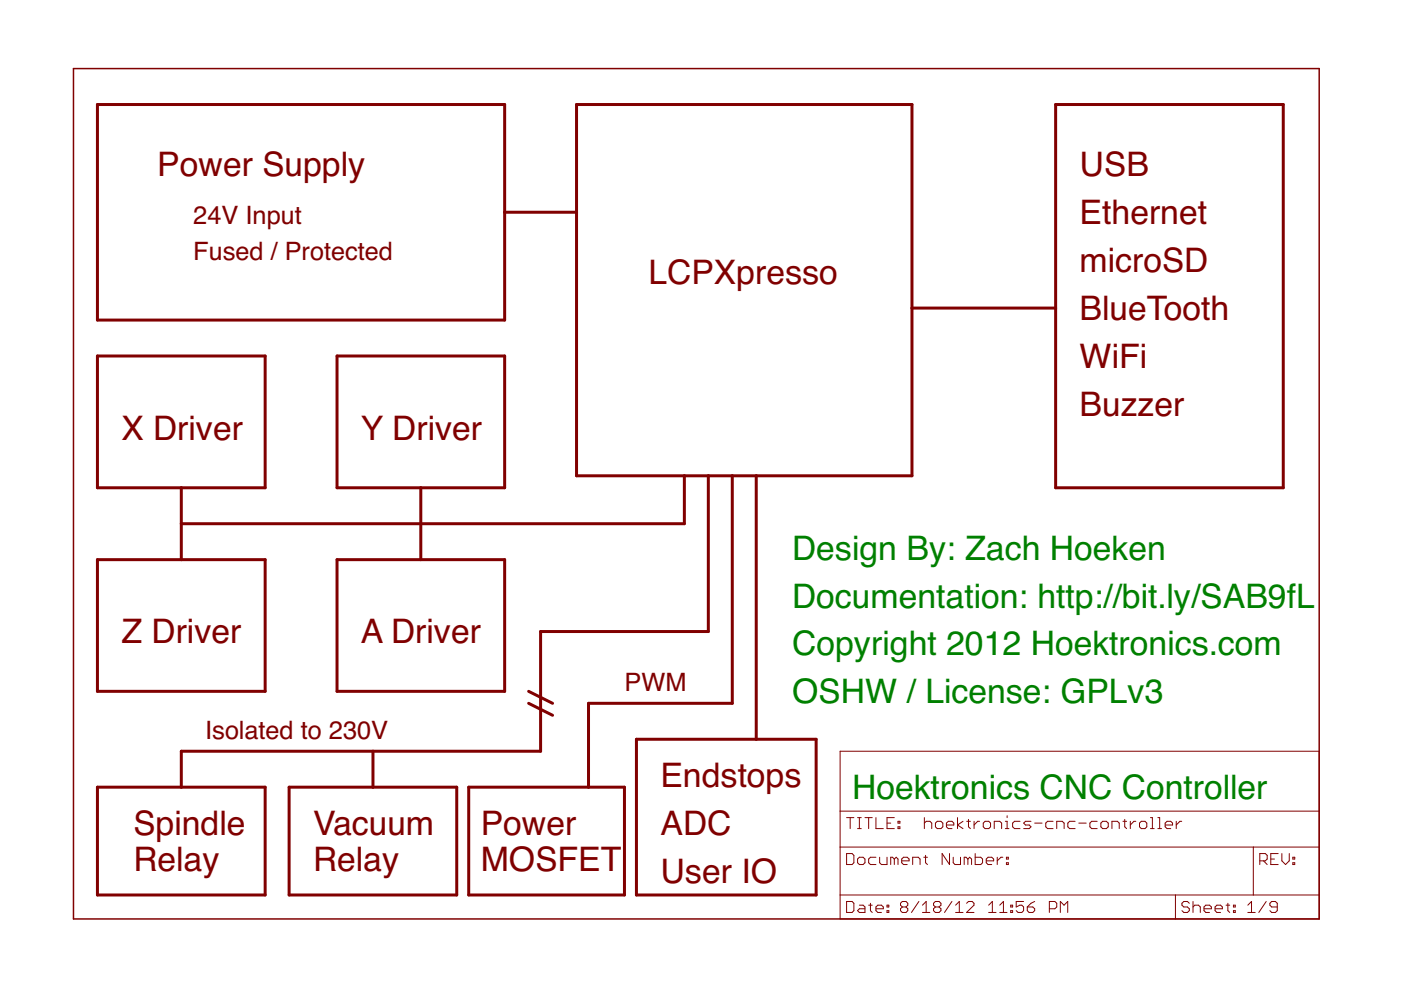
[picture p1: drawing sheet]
<svg xmlns="http://www.w3.org/2000/svg" width="297mm" height="210mm" viewBox="0 0 297 210" stroke-linecap="round" stroke-linejoin="round" font-family="sans-serif">
<g fill="#800000" stroke="#800000" stroke-width=".63">
<path d="M20.7 22.2h86.3z"/>
<path d="M107 22.2v22.8z"/>
<path d="M107 45v22.9z"/>
<path d="M20.7 67.9h86.3z"/>
<path d="M20.7 22.2v45.7z"/>
<path d="M20.7 75.5h35.5z"/>
<path d="M56.2 75.5v27.9z"/>
<path d="M38.4 103.4h17.8z"/>
<path d="M20.7 103.4h17.7z"/>
<path d="M20.7 75.5v27.9z"/>
<path d="M20.7 118.7h17.7z"/>
<path d="M38.4 118.7h17.8z"/>
<path d="M56.2 118.7v27.9z"/>
<path d="M20.7 146.6h35.5z"/>
<path d="M20.7 118.7v27.9z"/>
<path d="M71.5 118.7h17.7z"/>
<path d="M89.2 118.7h17.8z"/>
<path d="M107 118.7v27.9z"/>
<path d="M71.5 146.6h35.5z"/>
<path d="M71.5 118.7v27.9z"/>
<path d="M71.5 75.5h35.5z"/>
<path d="M107 75.5v27.9z"/>
<path d="M89.2 103.4h17.8z"/>
<path d="M71.5 103.4h17.7z"/>
<path d="M71.5 75.5v27.9z"/>
<path d="M122.2 22.2h71.2z"/>
<path d="M193.4 22.2v43.1z"/>
<path d="M193.4 65.3v35.6z"/>
<path d="M160.3 100.9h33.1z"/>
<path d="M155.3 100.9h5z"/>
<path d="M150.2 100.9h5.1z"/>
<path d="M145.1 100.9h5.1z"/>
<path d="M122.2 100.9h22.9z"/>
<path d="M122.2 45v55.9z"/>
<path d="M122.2 22.2v22.8z"/>
<path d="M223.8 22.2h48.3z"/>
<path d="M272.1 22.2v81.2z"/>
<path d="M223.8 103.4h48.3z"/>
<path d="M223.8 65.3v38.1z"/>
<path d="M223.8 22.2v43.1z"/>
<path d="M20.7 166.9h17.7z"/>
<path d="M38.4 166.9h17.8z"/>
<path d="M56.2 166.9v22.9z"/>
<path d="M20.7 189.8h35.5z"/>
<path d="M20.7 166.9v22.9z"/>
<path d="M61.3 166.9h17.8z"/>
<path d="M79.1 166.9h17.7z"/>
<path d="M96.8 166.9v22.9z"/>
<path d="M61.3 189.8h35.5z"/>
<path d="M61.3 166.9v22.9z"/>
<path d="M193.4 65.3h30.4z"/>
<path d="M134.9 156.7h25.4z"/>
<path d="M160.3 156.7h12.7z"/>
<path d="M173 156.7v33.1z"/>
<path d="M134.9 189.8h38.1z"/>
<path d="M134.9 156.7v33.1z"/>
<path d="M107 45h15.2z"/>
<path d="M160.3 100.9v55.8z"/>
<path d="M150.2 100.9v33z"/>
<path d="M114.6 133.9h35.6z"/>
<path d="M114.6 133.9v25.4z"/>
<path d="M79.1 159.3h35.5z"/>
<path d="M38.4 159.3h40.7z"/>
<path d="M38.4 159.3v7.6z"/>
<path d="M79.1 159.3v7.6z"/>
<path d="M112.1 146.6l5.1 2.5z"/>
<path d="M112.1 149.1l5.1 2.6z"/>
<path d="M124.8 166.9h7.6z"/>
<path d="M132.4 166.9v22.9z"/>
<path d="M99.4 189.8h33z"/>
<path d="M99.4 166.9v22.9z"/>
<path d="M99.4 166.9h25.4z"/>
<path d="M124.8 149.1v17.8z"/>
<path d="M124.8 149.1h30.5z"/>
<path d="M155.3 100.9v48.2z"/>
<path d="M145.1 100.9v10.1z"/>
<path d="M38.4 111h106.7z"/>
<path d="M38.4 103.4v7.6z"/>
<path d="M38.4 111v7.7z"/>
<path d="M89.2 103.4v15.3z"/>
</g>
<g fill="#800000" stroke="#800000" stroke-width=".32">
<path d="M15.6 14.5v180.3z"/>
<path d="M15.6 194.8h264.1z"/>
<path d="M279.7 14.5v180.3z"/>
<path d="M15.6 14.5h264.1z"/>
</g>
<g fill="#800000" stroke="#800000" stroke-width=".21">
<path d="M178.1 194.8h71.1z"/>
<path d="M265.7 179.6h14z"/>
<path d="M178.1 189.8v5z"/>
<path d="M179.5 191.1v2.4z"/>
<path d="M179.5 193.5h1.2z"/>
<path d="M180.7 193.5l.3-.4z"/>
<path d="M181 191.5v1.6z"/>
<path d="M180.7 191.1l.3 .4z"/>
<path d="M179.5 191.1h1.2z"/>
<path d="M182.2 191.9h.8z"/>
<path d="M183 191.9l.4 .4z"/>
<path d="M183.4 192.3v1.2z"/>
<path d="M182.2 193.5h1.2z"/>
<path d="M181.8 193.1l.4 .4z"/>
<path d="M182.2 192.7l-.4 .4z"/>
<path d="M182.2 192.7h1.2z"/>
<path d="M184.6 191.5v1.6z"/>
<path d="M184.6 193.1l.3 .4z"/>
<path d="M184.2 191.9h.7z"/>
<path d="M186.1 193.5h.8z"/>
<path d="M185.7 193.1l.4 .4z"/>
<path d="M185.7 192.3v.8z"/>
<path d="M185.7 192.3l.4-.4z"/>
<path d="M186.1 191.9h.8z"/>
<path d="M186.9 191.9l.4 .4z"/>
<path d="M187.3 192.3v.4z"/>
<path d="M185.7 192.7h1.6z"/>
<path d="M188.1 191.9h.3z"/>
<path d="M188.4 191.9v.4z"/>
<path d="M188.1 192.3h.3z"/>
<path d="M188.1 191.9v.4z"/>
<path d="M188.1 193.1h.3z"/>
<path d="M188.4 193.1v.4z"/>
<path d="M188.1 193.5h.3z"/>
<path d="M188.1 193.1v.4z"/>
<path d="M190.9 191.5l.4-.4z"/>
<path d="M191.3 191.1h.8z"/>
<path d="M192.1 191.1l.4 .4z"/>
<path d="M192.5 191.5v.4z"/>
<path d="M192.5 191.9l-.4 .4z"/>
<path d="M192.1 192.3l.4 .4z"/>
<path d="M192.5 192.7v.4z"/>
<path d="M192.5 193.1l-.4 .4z"/>
<path d="M191.3 193.5h.8z"/>
<path d="M190.9 193.1l.4 .4z"/>
<path d="M190.9 192.7v.4z"/>
<path d="M190.9 192.7l.4-.4z"/>
<path d="M190.9 191.9l.4 .4z"/>
<path d="M190.9 191.5v.4z"/>
<path d="M191.3 192.3h.8z"/>
<path d="M194.8 191.1l-1.5 2.4z"/>
<path d="M195.6 191.9l.8-.8z"/>
<path d="M196.4 191.1v2.4z"/>
<path d="M195.6 193.5h1.5z"/>
<path d="M197.9 191.5l.4-.4z"/>
<path d="M198.3 191.1h.8z"/>
<path d="M199.1 191.1l.4 .4z"/>
<path d="M199.5 191.5v.4z"/>
<path d="M199.1 192.3l.4-.4z"/>
<path d="M199.1 192.3l.4 .4z"/>
<path d="M199.5 192.7v.4z"/>
<path d="M199.1 193.5l.4-.4z"/>
<path d="M198.3 193.5h.8z"/>
<path d="M197.9 193.1l.4 .4z"/>
<path d="M197.9 192.7v.4z"/>
<path d="M197.9 192.7l.4-.4z"/>
<path d="M197.9 191.9l.4 .4z"/>
<path d="M197.9 191.5v.4z"/>
<path d="M198.3 192.3h.8z"/>
<path d="M201.8 191.1l-1.5 2.4z"/>
<path d="M202.6 191.9l.8-.8z"/>
<path d="M203.4 191.1v2.4z"/>
<path d="M202.6 193.5h1.6z"/>
<path d="M204.9 193.5h1.6z"/>
<path d="M204.9 193.5l1.6-1.6z"/>
<path d="M206.5 191.5v.4z"/>
<path d="M206.1 191.1l.4 .4z"/>
<path d="M205.3 191.1h.8z"/>
<path d="M204.9 191.5l.4-.4z"/>
<path d="M209.6 191.9l.8-.8z"/>
<path d="M210.4 191.1v2.4z"/>
<path d="M209.6 193.5h1.6z"/>
<path d="M212 191.9l.7-.8z"/>
<path d="M212.7 191.1v2.4z"/>
<path d="M212 193.5h1.5z"/>
<path d="M214.3 191.9h.4z"/>
<path d="M214.7 191.9v.4z"/>
<path d="M214.3 192.3h.4z"/>
<path d="M214.3 191.9v.4z"/>
<path d="M214.3 193.1h.4z"/>
<path d="M214.7 193.1v.4z"/>
<path d="M214.3 193.5h.4z"/>
<path d="M214.3 193.1v.4z"/>
<path d="M215.5 191.1h1.5z"/>
<path d="M215.5 191.1v1.2z"/>
<path d="M215.5 192.3l.7-.4z"/>
<path d="M216.2 191.9h.4z"/>
<path d="M216.6 191.9l.4 .4z"/>
<path d="M217 192.3v.8z"/>
<path d="M217 193.1l-.4 .4z"/>
<path d="M215.9 193.5h.7z"/>
<path d="M215.5 193.1l.4 .4z"/>
<path d="M218.6 191.5l.8-.4z"/>
<path d="M218.6 191.5l-.8 .8z"/>
<path d="M217.8 192.3v.8z"/>
<path d="M217.8 193.1l.4 .4z"/>
<path d="M218.2 193.5h.8z"/>
<path d="M219 193.5l.4-.4z"/>
<path d="M219.4 192.7v.4z"/>
<path d="M219 192.3l.4 .4z"/>
<path d="M217.8 192.3h1.2z"/>
<path d="M222.5 191.1v2.4z"/>
<path d="M222.5 191.1h1.1z"/>
<path d="M223.6 191.1l.4 .4z"/>
<path d="M224 191.5v.8z"/>
<path d="M223.6 192.7l.4-.4z"/>
<path d="M222.5 192.7h1.1z"/>
<path d="M224.8 191.1v2.4z"/>
<path d="M224.8 191.1l.8 .8z"/>
<path d="M225.6 191.9l.8-.8z"/>
<path d="M226.4 191.1v2.4z"/>
<path d="M178.1 189.8h71.1z"/>
<path d="M178.1 179.6v10.2z"/>
<path d="M279.7 179.6v10.2z"/>
<path d="M249.2 189.8v5z"/>
<path d="M249.2 189.8h16.5z"/>
<path d="M249.2 194.8h30.5z"/>
<path d="M251.8 191.1l.4 .4z"/>
<path d="M251 191.1h.8z"/>
<path d="M250.6 191.5l.4-.4z"/>
<path d="M250.6 191.5v.4z"/>
<path d="M250.6 191.9l.4 .4z"/>
<path d="M251 192.3h.8z"/>
<path d="M251.8 192.3l.4 .4z"/>
<path d="M252.2 192.7v.4z"/>
<path d="M251.8 193.5l.4-.4z"/>
<path d="M251 193.5h.8z"/>
<path d="M250.6 193.1l.4 .4z"/>
<path d="M252.9 191.1v2.4z"/>
<path d="M252.9 192.3l.4-.4z"/>
<path d="M253.3 191.9h.8z"/>
<path d="M254.1 191.9l.4 .4z"/>
<path d="M254.5 192.3v1.2z"/>
<path d="M255.7 193.5h.7z"/>
<path d="M255.3 193.1l.4 .4z"/>
<path d="M255.3 192.3v.8z"/>
<path d="M255.3 192.3l.4-.4z"/>
<path d="M255.7 191.9h.7z"/>
<path d="M256.4 191.9l.4 .4z"/>
<path d="M256.8 192.3v.4z"/>
<path d="M255.3 192.7h1.5z"/>
<path d="M258 193.5h.8z"/>
<path d="M257.6 193.1l.4 .4z"/>
<path d="M257.6 192.3v.8z"/>
<path d="M257.6 192.3l.4-.4z"/>
<path d="M258 191.9h.8z"/>
<path d="M258.8 191.9l.4 .4z"/>
<path d="M259.2 192.3v.4z"/>
<path d="M257.6 192.7h1.6z"/>
<path d="M260.3 191.5v1.6z"/>
<path d="M260.3 193.1l.4 .4z"/>
<path d="M259.9 191.9h.8z"/>
<path d="M261.5 191.9h.4z"/>
<path d="M261.9 191.9v.4z"/>
<path d="M261.5 192.3h.4z"/>
<path d="M261.5 191.9v.4z"/>
<path d="M261.5 193.1h.4z"/>
<path d="M261.9 193.1v.4z"/>
<path d="M261.5 193.5h.4z"/>
<path d="M261.5 193.1v.4z"/>
<path d="M264.6 191.9l.7-.8z"/>
<path d="M265.3 191.1v2.4z"/>
<path d="M264.6 193.5h1.5z"/>
<path d="M268.5 191.1l-1.6 2.4z"/>
<path d="M269.2 193.1l.4 .4z"/>
<path d="M269.6 193.5h.8z"/>
<path d="M270.4 193.5l.4-.4z"/>
<path d="M270.8 191.5v1.6z"/>
<path d="M270.4 191.1l.4 .4z"/>
<path d="M269.6 191.1h.8z"/>
<path d="M269.6 191.1l-.4 .4z"/>
<path d="M269.2 191.5v.4z"/>
<path d="M269.2 191.9l.4 .4z"/>
<path d="M269.6 192.3h1.2z"/>
<path d="M267.1 181v2.3z"/>
<path d="M267.1 181h1.2z"/>
<path d="M268.3 181l.4 .4z"/>
<path d="M268.7 181.4v.7z"/>
<path d="M268.3 182.5l.4-.4z"/>
<path d="M267.1 182.5h1.2z"/>
<path d="M267.9 182.5l.8 .8z"/>
<path d="M269.4 181h1.6z"/>
<path d="M269.4 181v2.3z"/>
<path d="M269.4 183.3h1.6z"/>
<path d="M269.4 182.1h.8z"/>
<path d="M271.8 181v1.5z"/>
<path d="M271.8 182.5l.8 .8z"/>
<path d="M272.6 183.3l.7-.8z"/>
<path d="M273.3 181v1.5z"/>
<path d="M274.1 181.8h.4z"/>
<path d="M274.5 181.8v.3z"/>
<path d="M274.1 182.1h.4z"/>
<path d="M274.1 181.8v.3z"/>
<path d="M274.1 182.9h.4z"/>
<path d="M274.5 182.9v.4z"/>
<path d="M274.1 183.3h.4z"/>
<path d="M274.1 182.9v.4z"/>
<path d="M265.7 179.6v10.2z"/>
<path d="M178.1 179.6h87.6z"/>
<path d="M265.7 189.8h14z"/>
<path d="M279.7 189.8v5z"/>
<path d="M178.1 172v7.6z"/>
<path d="M178.1 159.3h101.6z"/>
<path d="M279.7 159.3v12.7z"/>
<path d="M178.1 172h101.6z"/>
<path d="M178.1 159.3v12.7z"/>
<path d="M279.7 172v7.6z"/>
<path d="M180.3 173.4v2.3z"/>
<path d="M179.5 173.4h1.5z"/>
<path d="M181.8 175.7h.8z"/>
<path d="M182.2 173.4v2.3z"/>
<path d="M181.8 173.4h.8z"/>
<path d="M184.2 173.4v2.3z"/>
<path d="M183.4 173.4h1.5z"/>
<path d="M185.7 173.4v2.3z"/>
<path d="M185.7 175.7h1.6z"/>
<path d="M188.1 173.4h1.5z"/>
<path d="M188.1 173.4v2.3z"/>
<path d="M188.1 175.7h1.5z"/>
<path d="M188.1 174.5h.7z"/>
<path d="M190.4 174.1h.4z"/>
<path d="M190.8 174.1v.4z"/>
<path d="M190.4 174.5h.4z"/>
<path d="M190.4 174.1v.4z"/>
<path d="M190.4 175.3h.4z"/>
<path d="M190.8 175.3v.4z"/>
<path d="M190.4 175.7h.4z"/>
<path d="M190.4 175.3v.4z"/>
<path d="M179.5 181v2.3z"/>
<path d="M179.5 183.3h1.2z"/>
<path d="M180.7 183.3l.3-.4z"/>
<path d="M181 181.4v1.5z"/>
<path d="M180.7 181l.3 .4z"/>
<path d="M179.5 181h1.2z"/>
<path d="M182.2 183.3h.8z"/>
<path d="M183 183.3l.4-.4z"/>
<path d="M183.4 182.1v.8z"/>
<path d="M183 181.8l.4 .3z"/>
<path d="M182.2 181.8h.8z"/>
<path d="M182.2 181.8l-.4 .3z"/>
<path d="M181.8 182.1v.8z"/>
<path d="M181.8 182.9l.4 .4z"/>
<path d="M184.6 181.8h1.1z"/>
<path d="M184.6 181.8l-.4 .3z"/>
<path d="M184.2 182.1v.8z"/>
<path d="M184.2 182.9l.4 .4z"/>
<path d="M184.6 183.3h1.1z"/>
<path d="M186.5 181.8v1.1z"/>
<path d="M186.5 182.9l.4 .4z"/>
<path d="M186.9 183.3h1.2z"/>
<path d="M188.1 181.8v1.5z"/>
<path d="M188.8 181.8v1.5z"/>
<path d="M188.8 181.8h.4z"/>
<path d="M189.2 181.8l.4 .3z"/>
<path d="M189.6 182.1v1.2z"/>
<path d="M189.6 182.1l.4-.3z"/>
<path d="M190 181.8l.4 .3z"/>
<path d="M190.4 182.1v1.2z"/>
<path d="M191.6 183.3h.7z"/>
<path d="M191.2 182.9l.4 .4z"/>
<path d="M191.2 182.1v.8z"/>
<path d="M191.2 182.1l.4-.3z"/>
<path d="M191.6 181.8h.7z"/>
<path d="M192.3 181.8l.4 .3z"/>
<path d="M192.7 182.1v.4z"/>
<path d="M191.2 182.5h1.5z"/>
<path d="M193.5 181.8v1.5z"/>
<path d="M193.5 181.8h1.2z"/>
<path d="M194.7 181.8l.4 .3z"/>
<path d="M195.1 182.1v1.2z"/>
<path d="M196.2 181.4v1.5z"/>
<path d="M196.2 182.9l.4 .4z"/>
<path d="M195.9 181.8h.7z"/>
<path d="M199.7 181v2.3z"/>
<path d="M199.7 181l1.6 2.3z"/>
<path d="M201.3 181v2.3z"/>
<path d="M202.1 181.8v1.1z"/>
<path d="M202.1 182.9l.4 .4z"/>
<path d="M202.5 183.3h1.1z"/>
<path d="M203.6 181.8v1.5z"/>
<path d="M204.4 181.8v1.5z"/>
<path d="M204.4 181.8h.4z"/>
<path d="M204.8 181.8l.4 .3z"/>
<path d="M205.2 182.1v1.2z"/>
<path d="M205.2 182.1l.4-.3z"/>
<path d="M205.6 181.8l.4 .3z"/>
<path d="M206 182.1v1.2z"/>
<path d="M206.8 181v2.3z"/>
<path d="M206.8 183.3h1.1z"/>
<path d="M207.9 183.3l.4-.4z"/>
<path d="M208.3 182.1v.8z"/>
<path d="M207.9 181.8l.4 .3z"/>
<path d="M206.8 181.8h1.1z"/>
<path d="M209.5 183.3h.8z"/>
<path d="M209.1 182.9l.4 .4z"/>
<path d="M209.1 182.1v.8z"/>
<path d="M209.1 182.1l.4-.3z"/>
<path d="M209.5 181.8h.8z"/>
<path d="M210.3 181.8l.4 .3z"/>
<path d="M210.7 182.1v.4z"/>
<path d="M209.1 182.5h1.6z"/>
<path d="M211.4 181.8v1.5z"/>
<path d="M211.4 182.5l.8-.7z"/>
<path d="M212.2 181.8h.4z"/>
<path d="M213.4 181.8h.4z"/>
<path d="M213.8 181.8v.3z"/>
<path d="M213.4 182.1h.4z"/>
<path d="M213.4 181.8v.3z"/>
<path d="M213.4 182.9h.4z"/>
<path d="M213.8 182.9v.4z"/>
<path d="M213.4 183.3h.4z"/>
<path d="M213.4 182.9v.4z"/>
<path d="M196 173.4v2.3z"/>
<path d="M196 174.5l.4-.4z"/>
<path d="M196.4 174.1h.8z"/>
<path d="M197.2 174.1l.3 .4z"/>
<path d="M197.5 174.5v1.2z"/>
<path d="M198.7 175.7h.8z"/>
<path d="M199.5 175.7l.4-.4z"/>
<path d="M199.9 174.5v.8z"/>
<path d="M199.5 174.1l.4 .4z"/>
<path d="M198.7 174.1h.8z"/>
<path d="M198.7 174.1l-.4 .4z"/>
<path d="M198.3 174.5v.8z"/>
<path d="M198.3 175.3l.4 .4z"/>
<path d="M201.1 175.7h.7z"/>
<path d="M200.7 175.3l.4 .4z"/>
<path d="M200.7 174.5v.8z"/>
<path d="M200.7 174.5l.4-.4z"/>
<path d="M201.1 174.1h.7z"/>
<path d="M201.8 174.1l.4 .4z"/>
<path d="M202.2 174.5v.4z"/>
<path d="M200.7 174.9h1.5z"/>
<path d="M203 173.4v2.3z"/>
<path d="M203 174.9l1.2 .8z"/>
<path d="M203 174.9l1.2-.8z"/>
<path d="M205.3 173.7v1.6z"/>
<path d="M205.3 175.3l.4 .4z"/>
<path d="M205 174.1h.7z"/>
<path d="M206.5 174.1v1.6z"/>
<path d="M207.3 174.1l-.8 .8z"/>
<path d="M207.3 174.1h.4z"/>
<path d="M208.9 175.7h.7z"/>
<path d="M209.6 175.7l.4-.4z"/>
<path d="M210 174.5v.8z"/>
<path d="M209.6 174.1l.4 .4z"/>
<path d="M208.9 174.1h.7z"/>
<path d="M208.9 174.1l-.4 .4z"/>
<path d="M208.5 174.5v.8z"/>
<path d="M208.5 175.3l.4 .4z"/>
<path d="M210.8 174.1v1.6z"/>
<path d="M210.8 174.1h1.2z"/>
<path d="M212 174.1l.4 .4z"/>
<path d="M212.4 174.5v1.2z"/>
<path d="M213.1 174.1h.4z"/>
<path d="M213.5 174.1v1.6z"/>
<path d="M213.1 175.7h.8z"/>
<path d="M213.5 173v.4z"/>
<path d="M215.1 174.1h1.2z"/>
<path d="M214.7 174.5l.4-.4z"/>
<path d="M214.7 174.5v.8z"/>
<path d="M214.7 175.3l.4 .4z"/>
<path d="M215.1 175.7h1.2z"/>
<path d="M217 175.7h1.2z"/>
<path d="M218.2 175.7l.4-.4z"/>
<path d="M218.2 174.9l.4 .4z"/>
<path d="M217.4 174.9h.8z"/>
<path d="M217 174.5l.4 .4z"/>
<path d="M217 174.5l.4-.4z"/>
<path d="M217.4 174.1h1.2z"/>
<path d="M219.4 174.5h1.5z"/>
<path d="M222.1 174.1h1.2z"/>
<path d="M222.1 174.1l-.4 .4z"/>
<path d="M221.7 174.5v.8z"/>
<path d="M221.7 175.3l.4 .4z"/>
<path d="M222.1 175.7h1.2z"/>
<path d="M224 174.1v1.6z"/>
<path d="M224 174.1h1.2z"/>
<path d="M225.2 174.1l.4 .4z"/>
<path d="M225.6 174.5v1.2z"/>
<path d="M226.8 174.1h1.1z"/>
<path d="M226.8 174.1l-.4 .4z"/>
<path d="M226.4 174.5v.8z"/>
<path d="M226.4 175.3l.4 .4z"/>
<path d="M226.8 175.7h1.1z"/>
<path d="M228.7 174.5h1.6z"/>
<path d="M231.5 174.1h1.1z"/>
<path d="M231.1 174.5l.4-.4z"/>
<path d="M231.1 174.5v.8z"/>
<path d="M231.1 175.3l.4 .4z"/>
<path d="M231.5 175.7h1.1z"/>
<path d="M233.8 175.7h.8z"/>
<path d="M234.6 175.7l.4-.4z"/>
<path d="M235 174.5v.8z"/>
<path d="M234.6 174.1l.4 .4z"/>
<path d="M233.8 174.1h.8z"/>
<path d="M233.8 174.1l-.4 .4z"/>
<path d="M233.4 174.5v.8z"/>
<path d="M233.4 175.3l.4 .4z"/>
<path d="M235.8 174.1v1.6z"/>
<path d="M235.8 174.1h1.1z"/>
<path d="M236.9 174.1l.4 .4z"/>
<path d="M237.3 174.5v1.2z"/>
<path d="M238.5 173.7v1.6z"/>
<path d="M238.5 175.3l.4 .4z"/>
<path d="M238.1 174.1h.8z"/>
<path d="M239.6 174.1v1.6z"/>
<path d="M240.4 174.1l-.8 .8z"/>
<path d="M240.4 174.1h.4z"/>
<path d="M242 175.7h.8z"/>
<path d="M242.8 175.7l.3-.4z"/>
<path d="M243.1 174.5v.8z"/>
<path d="M242.8 174.1l.3 .4z"/>
<path d="M242 174.1h.8z"/>
<path d="M241.6 174.5l.4-.4z"/>
<path d="M241.6 174.5v.8z"/>
<path d="M241.6 175.3l.4 .4z"/>
<path d="M243.9 173.4h.4z"/>
<path d="M244.3 173.4v2.3z"/>
<path d="M243.9 175.7h.8z"/>
<path d="M245.5 173.4h.4z"/>
<path d="M245.9 173.4v2.3z"/>
<path d="M245.5 175.7h.8z"/>
<path d="M247.4 175.7h.8z"/>
<path d="M247 175.3l.4 .4z"/>
<path d="M247 174.5v.8z"/>
<path d="M247 174.5l.4-.4z"/>
<path d="M247.4 174.1h.8z"/>
<path d="M248.2 174.1l.4 .4z"/>
<path d="M248.6 174.5v.4z"/>
<path d="M247 174.9h1.6z"/>
<path d="M249.4 174.1v1.6z"/>
<path d="M249.4 174.9l.8-.8z"/>
<path d="M250.2 174.1h.3z"/>
</g>
<g font-size="7.2" fill="#800000">
<text x="33.4" y="37.4">Power Supply</text>
<text x="228.9" y="37.4">USB</text>
<text x="228.9" y="47.5">Ethernet</text>
<text x="228.9" y="57.7">microSD</text>
<text x="137.5" y="60.2">LCPXpresso</text>
<text x="228.9" y="67.9">BlueTooth</text>
<text x="228.9" y="78">WiFi</text>
<text x="228.9" y="88.2">Buzzer</text>
<text x="25.7" y="93.3">X Driver</text>
<text x="76.5" y="93.3">Y Driver</text>
<text x="25.7" y="136.4">Z Driver</text>
<text x="76.5" y="136.4">A Driver</text>
<text x="140" y="166.9">Endstops</text>
<text x="28.3" y="177.1">Spindle</text>
<text x="66.4" y="177.1">Vacuum</text>
<text x="101.9" y="177.1">Power</text>
<text x="140" y="177.1">ADC</text>
<text x="28.3" y="184.7">Relay</text>
<text x="66.4" y="184.7">Relay</text>
<text x="101.9" y="184.7">MOSFET</text>
<text x="140" y="187.2">User IO</text>
</g>
<g font-size="7.2" fill="#008000">
<text x="168" y="118.7">Design By: Zach Hoeken</text>
<text x="168" y="128.8">Documentation: http://bit.ly/SAB9fL</text>
<text x="168" y="139">Copyright 2012 Hoektronics.com</text>
<text x="168" y="149.1">OSHW / License: GPLv3</text>
<text x="180.7" y="169.4">Hoektronics CNC Controller</text>
</g>
<g font-size="5.4" fill="#800000">
<text x="41" y="47.5">24V Input</text>
<text x="41" y="55.2">Fused / Protected</text>
<text x="132.4" y="146.6">PWM</text>
<text x="43.5" y="156.7">Isolated to 230V</text>
</g>
</svg>
